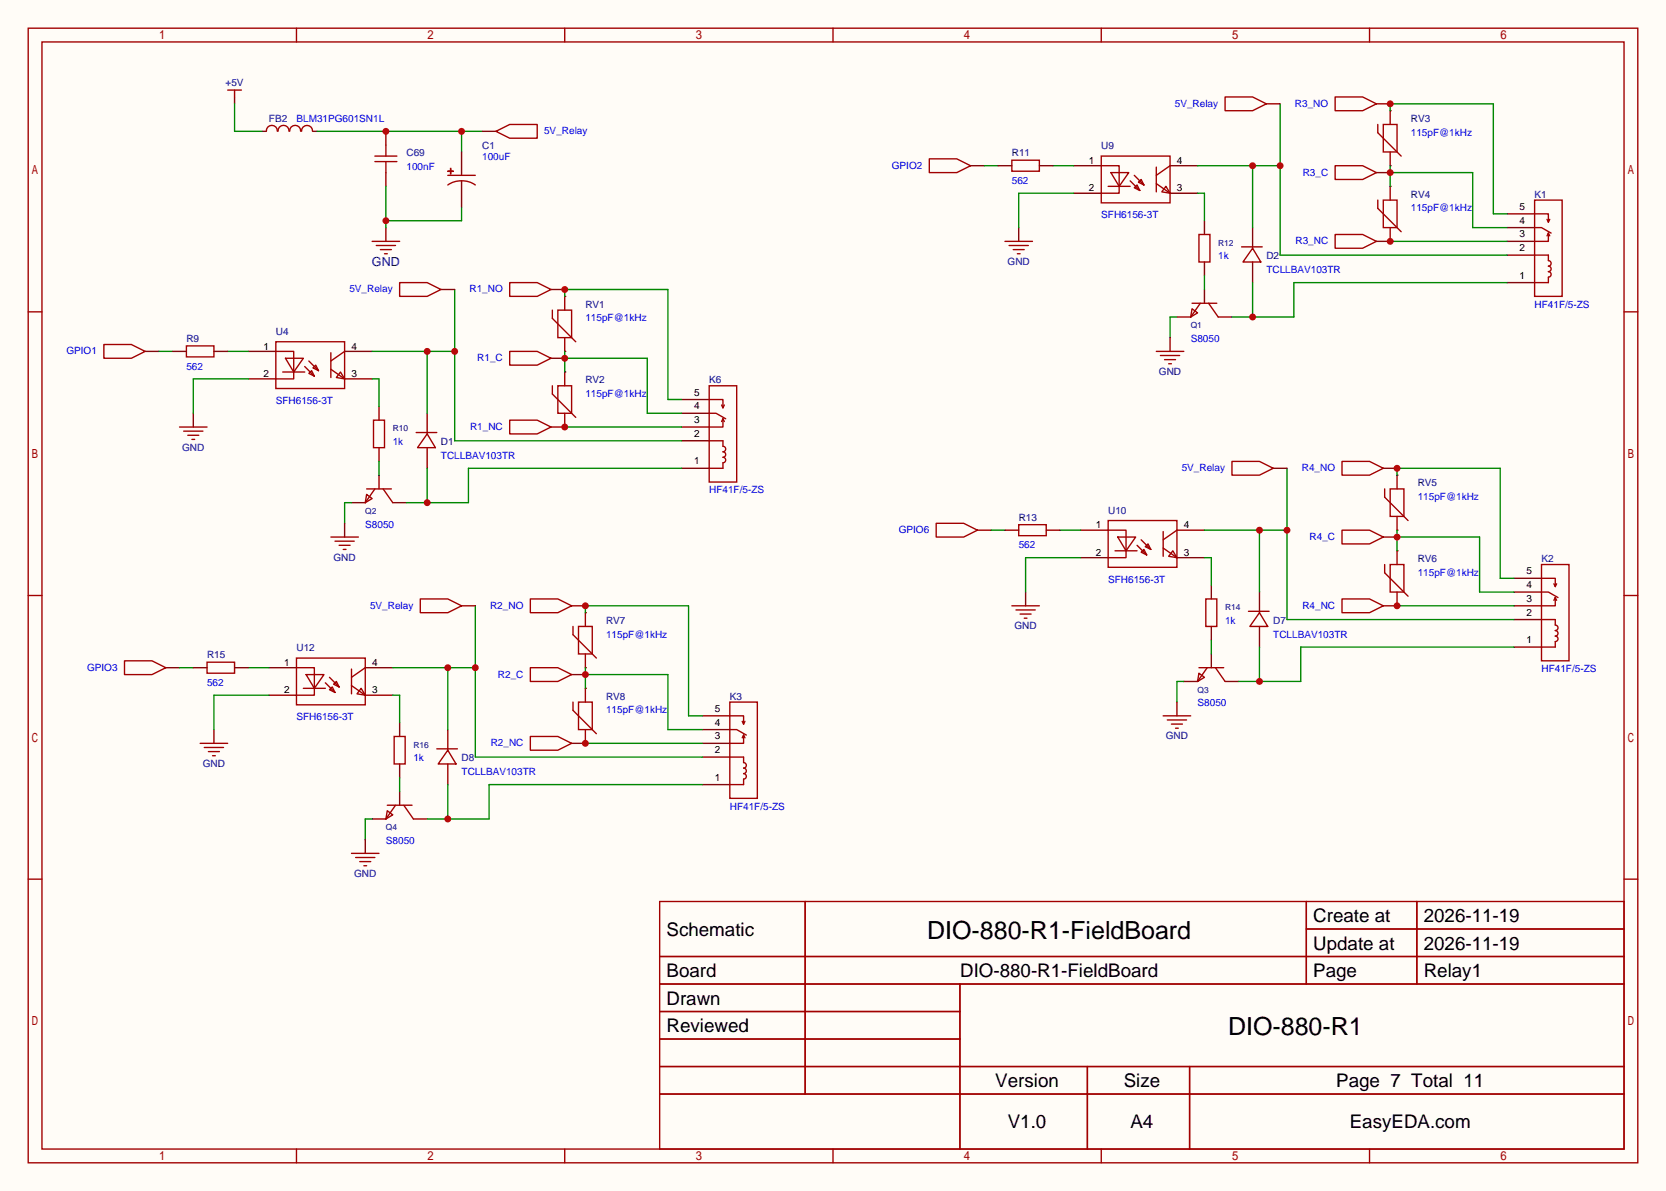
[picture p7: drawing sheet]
<svg xmlns="http://www.w3.org/2000/svg" width="308mm" height="220mm" viewBox="0 0 308 220" stroke-linecap="round" stroke-linejoin="round" font-family="sans-serif">
<path d="M0 0h307.6v220h-307.6z" fill="#fffcf7"/>
<g fill="none" stroke="#a10000" stroke-width=".25">
<path d="M5.2 5.2h297.2v209.6h-297.2zM7.7 7.7h292.1v204.5h-292.1zM42 16.6h2.6M43.3 16.6v1.3M54.7 5.2v2.5M104.3 5.2v2.5M153.8 5.2v2.5M203.3 5.2v2.5M252.9 5.2v2.5M49.2 24.2a1.01 1.01 0 0 1 1-1 1.01 1.01 0 0 1 1 1M51.3 24.2a1.01 1.01 0 0 1 1-1.1 1.01 1.01 0 0 1 1.1 1.1M53.5 24.2a1.01 1.01 0 0 1 1-1.1 1.01 1.01 0 0 1 1 1.1"/>
<path d="M55.7 24.2a1.01 1.01 0 0 1 1-1 1.01 1.01 0 0 1 1 1M69.2 29.8h4.1M69.2 28.8h4.1M71.2 26.8v2M71.2 29.8v2.1M203.3 28.8h12.7v8.7h-12.7zM203.3 30.6h3.3v5.1h-3.3M204.6 34.4h4.1M205.1 31.9h3.3l-1.8 2.5zM208.7 33.4l1.7 1.8M209.4 34.7l.5-.5 .5 1zM209.4 32.4l1.8 1.8"/>
<path d="M210.2 33.7l.5-.6 .5 1.1zM213.5 33.9l2.5 1.8M213.5 30.9v4.5M215.3 34.4l.7 1.3-1.5-.3zM216 30.6l-2.5 1.8M254.4 23v1.5l4.3 4.3M254.4 37v1.5l4.3 4.3M255.4 37h2.5v5h-2.5zM255.4 23h2.5v5.1h-2.5zM256.7 20.4v2.6M256.7 28.1v2.5M256.7 34.4v2.6"/>
<path d="M283.3 37h5.1v17.7h-5.1zM283.3 39.5h2.6v1.5M5.2 57.6h2.5M68.7 44.6h5.1M69.5 45.3h3.5M70.2 46.1h2.1M71 46.9h.5M102 57.3v1.5l4.3 4.3M103 57.3h2.5v5.1h-2.5zM104.3 54.7v2.6M220.1 57l1 .8-1.3 .7zM220.1 56h4.6"/>
<path d="M221.4 43.3h2v5.1h-2zM221.6 56l-1.8 2.5M223.1 56l1.8 2.5M229.2 45.6h3.8M231.3 45.8l1.5 2.6h-3.3zM256.7 42v2.6M283.3 42h1.3l1.8 1.1M283.3 47.1h2.6v1a.51 .51 0 0 1 .5 .5 .51 .51 0 0 1-.5 .5 .51 .51 0 0 1 .5 .6 .51 .51 0 0 1-.5 .5 .51 .51 0 0 1 .5 .5 .51 .51 0 0 1-.5 .5v1h-2.6M285.6 40.5l.3 .5M285.9 43.1v1.5h-2.6M285.9 43.1l-.3 .5M285.9 43.1l.2 .5"/>
<path d="M286.1 40.5l-.2 .5M299.8 57.6h2.6M50.9 63.1h12.7v8.7h-12.7zM50.9 64.9h3.3v5.1h-3.3M52.2 68.7h4.1M52.7 66.2h3.3l-1.8 2.5zM56.3 67.7l1.7 1.8M57 69l.5-.5 .5 1zM57 66.7l1.8 1.8M57.8 67.9l.5-.5 .5 1.1zM61.1 68.2l2.5 1.8M61.1 65.2v4.5"/>
<path d="M62.9 68.7l.7 1.3-1.5-.3zM63.6 64.9l-2.5 1.8M69 77.6h2v5.1h-2zM76.8 79.9h3.8M102 71.2v1.6l4.3 4.3M103 71.2h2.5v5.1h-2.5zM104.3 62.4v2.5M104.3 68.7v2.5M104.3 76.3v2.6M130.9 71.2h5.1v17.8h-5.1zM130.9 73.8h2.6v1.5M130.9 76.3h1.3l1.8 1"/>
<path d="M133.2 74.8l.3 .5M133.5 77.3v1.6h-2.6M133.5 77.3l-.3 .6M133.5 77.3l.2 .6M133.7 74.8l-.2 .5M67.7 91.3l1 .8-1.3 .7zM67.7 90.3h4.6M69.2 90.3l-1.8 2.5M70.7 90.3l1.8 2.5M78.9 80.1l1.5 2.6h-3.3zM130.9 81.4h2.6v1a.51 .51 0 0 1 .5 .5 .51 .51 0 0 1-.5 .5 .51 .51 0 0 1 .5 .5 .51 .51 0 0 1-.5 .6 .51 .51 0 0 1 .5 .5 .51 .51 0 0 1-.5 .5v1h-2.6M204.6 96.1h12.7v8.7h-12.7z"/>
<path d="M204.6 97.9h3.3v5.1h-3.3M206.4 99.2h3.3l-1.8 2.5zM210.7 99.7l1.8 1.8M214.8 98.2v4.5M217.3 97.9l-2.5 1.8M255.7 90.3v1.5l4.3 4.3M256.7 90.3h2.5v5.1h-2.5zM257.9 87.8v2.5M257.9 95.4v2.5M5.2 110h2.5M105.8 115.7v1.5l4.3 4.3M106.8 115.7h2.5v5.1h-2.5z"/>
<path d="M108.1 113.2v2.5M205.9 101.7h4M209.9 100.7l1.8 1.8M210.7 102l.5-.5 .5 1zM211.5 101l.5-.5 .5 1zM214.8 101.2l2.5 1.8M216.5 101.7l.8 1.3-1.5-.3zM222.6 110.6h2.1v5.1h-2.1zM230.5 112.9h3.8M232.5 113.2l1.6 2.5h-3.3zM255.7 104.3v1.5l4.3 4.3M256.7 104.3h2.5v5h-2.5z"/>
<path d="M257.9 101.7v2.6M257.9 109.3v2.6M284.6 104.3h5.1v17.7h-5.1zM284.6 106.8h2.5v1.5M284.6 109.3h1.3l1.8 1.1M284.6 114.4h2.5v1a.51 .51 0 0 1 .6 .6 .51 .51 0 0 1-.6 .5 .51 .51 0 0 1 .6 .5 .51 .51 0 0 1-.6 .5 .51 .51 0 0 1 .6 .5 .51 .51 0 0 1-.6 .5v1h-2.5M286.9 107.8l.2 .5M287.1 110.4v1.5h-2.5M287.1 110.4l-.2 .5M287.1 110.4l.3 .5M287.4 107.8l-.3 .5M299.8 110h2.6"/>
<path d="M54.7 121.5h12.7v8.7h-12.7zM54.7 123.3h3.3v5.1h-3.3M56 127.1h4.1M56.5 124.6h3.3l-1.8 2.5zM60.1 126.1l1.7 1.8M60.8 127.4l.5-.5 .5 1zM60.8 125.1l1.8 1.8M62.1 125.9l.5 1-1-.5zM64.9 126.6l2.5 1.8M64.9 123.6v4.5M66.7 127.1l.7 1.3-1.5-.3zM67.4 123.3l-2.5 1.8"/>
<path d="M72.8 136h2v5.1h-2zM80.6 138.3h3.9M82.7 138.6l1.5 2.5h-3.3zM105.8 129.7v1.5l4.3 4.3M106.8 129.7h2.5v5h-2.5zM108.1 120.8v2.5M108.1 127.1v2.6M108.1 134.7v2.6M134.7 129.7h5.1v17.7h-5.1zM134.7 132.2h2.6v1.5M134.7 134.7h1.3l1.8 1.1M134.7 139.8h2.6v1a.51 .51 0 0 1 .5 .6 .51 .51 0 0 1-.5 .5 .51 .51 0 0 1 .5 .5 .51 .51 0 0 1-.5 .5 .51 .51 0 0 1 .5 .5 .51 .51 0 0 1-.5 .5v1h-2.6"/>
<path d="M137 133.2l.3 .5M137.3 135.8v1.5h-2.6M137.3 135.8l-.3 .5M137.3 135.8l.2 .5M137.5 133.2l-.2 .5M221.4 124.3l1 .8-1.3 .8zM221.4 123.3h4.5M222.9 123.3l-1.8 2.6M224.4 123.3l1.8 2.6M71.5 149.7l1 .8-1.3 .8zM71.5 148.7h4.6M73 148.7l-1.8 2.6"/>
<path d="M74.5 148.7l1.8 2.6M5.2 162.4h2.5M121.8 166.5h178v45.7h-178zM121.8 176.7h178M148.7 166.5v35.6M241.2 166.5v15.2M241.2 171.6h58.6M261.6 166.5v15.2M299.8 162.4h2.6M121.8 181.7h178M121.8 186.8h55.4M121.8 197h178"/>
<path d="M121.8 191.9h55.4M177.2 181.7v30.5M200.8 197v15.2M219.6 197v15.2M54.7 212.2v2.6M104.3 212.2v2.6M121.8 202.1h178M153.8 212.2v2.6M203.3 212.2v2.6M252.9 212.2v2.6"/>
</g>
<g fill="none" stroke="#870000" stroke-width=".25">
<path d="M43.3 17.9v1.3M48.4 24.3h.7M57.8 24.3h.7M71.2 24.3v2.5M71.2 31.9v2.5M198.2 30.6h5.1M198.2 35.7h5.1M216 30.6h5.1M216 35.7h5.1M256.7 34.4h.1M256.7 20.4h.1M256.7 30.6h.1"/>
<path d="M278.3 39.5h5M71.2 42v2.6M104.3 54.7h.1M217.3 58.5h2.5M222.4 40.8v2.5M222.4 48.4v2.5M222.4 53.5v2.5M224.9 58.5h2.6M231.3 42v3.8M231.3 48.4v3.8M256.7 44.6h.1M278.3 42h5"/>
<path d="M278.3 44.6h5M278.3 47.1h5M278.3 52.2h5M45.8 64.9h5.1M45.8 70h5.1M63.6 64.9h5.1M63.6 70h5.1M70 75.1v2.5M78.9 76.3v3.8M104.3 68.7h.1M104.3 78.9h.1M104.3 64.9h.1"/>
<path d="M125.9 73.8h5M125.9 76.3h5M125.9 78.9h5M64.9 92.8h2.5M70 82.7v2.5M70 87.8v2.5M72.5 92.8h2.6M78.9 82.7v3.8M125.9 81.4h5M125.9 86.5h5M199.5 97.9h5.1M217.3 97.9h5.1"/>
<path d="M257.9 87.8h.1M257.9 97.9h.1M108.1 113.2h.1M199.5 103h5.1M217.3 103h5.1M223.6 108.1v2.5M223.6 115.7v2.5M232.5 109.3v3.9M232.5 115.7v3.8M257.9 101.7h.1M257.9 111.9h.1M279.5 106.8h5.1"/>
<path d="M279.5 109.3h5.1M279.5 111.9h5.1M279.5 114.4h5.1M279.5 119.5h5.1M49.7 123.3h5M49.7 128.4h5M67.4 123.3h5.1M67.4 128.4h5.1M73.8 133.5v2.5M82.7 134.7v3.9M108.1 123.3h.1M108.1 127.1h.1"/>
<path d="M108.1 137.3h.1M129.7 132.2h5M129.7 134.7h5M129.7 137.3h5M129.7 139.8h5M218.6 125.9h2.5M223.6 120.8v2.5M226.2 125.9h2.5M68.7 151.3h2.5M73.8 141.1v2.5M73.8 146.2v2.5M76.3 151.3h2.6"/>
<path d="M82.7 141.1v3.8M129.7 144.9h5"/>
</g>
<path d="M222.4 97.9h15.2M232.5 97.9v11.4M237.6 86.5v27.9h41.9" fill="none" stroke="#008700" stroke-width=".25"/>
<g fill="#c00">
<circle cx="232.5" cy="97.9" r=".63"/>
<circle cx="237.6" cy="97.9" r=".63"/>
</g>
<path d="M236.3 19.2v27.9h42M221.1 30.6h15.2M231.3 30.6v11.4" fill="none" stroke="#008700" stroke-width=".25"/>
<g fill="#c00">
<circle cx="231.3" cy="30.6" r=".63"/>
<circle cx="236.3" cy="30.6" r=".63"/>
</g>
<path d="M87.8 111.9v27.9h41.9M72.5 123.3h15.3M82.7 123.3v11.4" fill="none" stroke="#008700" stroke-width=".25"/>
<g fill="#c00">
<circle cx="82.7" cy="123.3" r=".63"/>
<circle cx="87.8" cy="123.3" r=".63"/>
</g>
<path d="M83.9 53.5v27.9h42M68.7 64.9h15.2M78.9 64.9v11.4" fill="none" stroke="#008700" stroke-width=".25"/>
<g fill="#c00">
<circle cx="83.9" cy="64.9" r=".63"/>
<circle cx="78.9" cy="64.9" r=".63"/>
</g>
<path d="M82.7 144.9v6.4M129.7 144.9h-39.4v6.4h-11.4" fill="none" stroke="#008700" stroke-width=".25"/>
<circle cx="82.7" cy="151.3" r=".63" fill="#c00"/>
<path d="M231.3 52.2v6.3M278.3 52.2h-39.4v6.3h-11.4" fill="none" stroke="#008700" stroke-width=".25"/>
<circle cx="231.3" cy="58.5" r=".63" fill="#c00"/>
<path d="M232.5 119.5v6.4M279.5 119.5h-39.3v6.4h-11.5" fill="none" stroke="#008700" stroke-width=".25"/>
<circle cx="232.5" cy="125.9" r=".63" fill="#c00"/>
<path d="M78.9 86.5v6.3M125.9 86.5h-39.4v6.3h-11.4" fill="none" stroke="#008700" stroke-width=".25"/>
<circle cx="78.9" cy="92.8" r=".63" fill="#c00"/>
<g fill="none" stroke="#008700" stroke-width=".25">
<path d="M43.3 19.2v5.1h5.1M58.5 24.3h30.5M85.2 24.3v3.8M194.4 30.6h3.8M221.1 35.7h1.3v5.1M217.3 58.5h-1.3v3.9M222.4 50.9v2.6M42 64.9h3.8M68.7 70h1.3v5.1M64.9 92.8h-1.3v3.8M70 85.2v2.6M195.7 97.9h3.8"/>
<path d="M222.4 103h1.2v5.1M223.6 118.2v2.6M45.8 123.3h3.9M72.5 128.4h1.3v5.1M218.6 125.9h-1.3v3.8M68.7 151.3h-1.3v3.8M73.8 143.6v2.6"/>
</g>
<path d="M216 62.4v2.5M63.6 96.6v2.6M217.3 129.7v2.5M67.4 155.1v2.5" fill="none" stroke="#870000" stroke-width=".25"/>
<g fill="none" stroke="#a10000" stroke-width=".25">
<path d="M213.5 64.9h5.1M214.2 65.7h3.6M215 66.4h2M215.8 67.2h.5M61.1 99.2h5.1M61.8 99.9h3.6M62.6 100.7h2M63.4 101.5h.5M214.8 132.2h5M215.5 133h3.6M216.3 133.7h2M217 134.5h.6"/>
<path d="M64.9 157.6h5.1M65.7 158.4h3.5M66.4 159.1h2.1M67.2 159.9h.5"/>
</g>
<g fill="#c00">
<circle cx="71.2" cy="24.3" r=".63"/>
<circle cx="85.2" cy="24.3" r=".63"/>
</g>
<path d="M71.2 34.4v7.6M85.2 38.2v2.6h-14" fill="none" stroke="#008700" stroke-width=".25"/>
<circle cx="71.2" cy="40.8" r=".63" fill="#c00"/>
<path d="M233.8 19.2h2.5M89 24.3h2.6M81.4 53.5h2.5M235.1 86.5h2.5M85.2 111.9h2.6M105.5 111.9h2.6" fill="none" stroke="#870000" stroke-width=".25"/>
<path d="M226.2 17.9h5.1l2.5 1.3-2.5 1.2h-5.1zM91.6 24.3l2.5-1.3h5.1v2.5h-5.1zM73.8 52.2h5.1l2.5 1.3-2.5 1.2h-5.1zM227.5 85.2h5l2.6 1.3-2.6 1.3h-5zM77.6 110.6h5.1l2.5 1.3-2.5 1.3h-5.1z" fill="none" stroke="#a10000" stroke-width=".25"/>
<g fill="none" stroke="#008700" stroke-width=".25">
<path d="M256.7 20.4v-1.2h19v20.3h2.6M256.7 30.6v3.8M256.7 31.9h15.2v10.1h6.4M104.3 54.7v-1.2h19v20.3h2.6M256.7 44.6h21.6M104.3 64.9v3.8M104.3 66.2h15.2v10.1h6.4M104.3 78.9h21.6M257.9 87.8v-1.3h19.1v20.3h2.5M257.9 97.9v3.8M257.9 99.2h15.3v10.1h6.3M108.1 113.2v-1.3h19v20.3h2.6"/>
<path d="M257.9 111.9h21.6M108.1 123.3v3.8M108.1 124.6h15.2v10.1h6.4M108.1 137.3h21.6"/>
</g>
<circle cx="108.1" cy="111.9" r=".63" fill="#c00"/>
<path d="M97.9 110.6h5.1l2.5 1.3-2.5 1.3h-5.1z" fill="none" stroke="#a10000" stroke-width=".25"/>
<path d="M255.4 86.5h2.5" fill="none" stroke="#870000" stroke-width=".25"/>
<circle cx="257.9" cy="86.5" r=".63" fill="#c00"/>
<path d="M247.8 85.2h5.1l2.5 1.3-2.5 1.3h-5.1z" fill="none" stroke="#a10000" stroke-width=".25"/>
<path d="M254.1 19.2h2.6" fill="none" stroke="#870000" stroke-width=".25"/>
<circle cx="256.7" cy="19.2" r=".63" fill="#c00"/>
<path d="M246.5 17.9h5.1l2.5 1.3-2.5 1.2h-5.1z" fill="none" stroke="#a10000" stroke-width=".25"/>
<path d="M101.7 53.5h2.6" fill="none" stroke="#870000" stroke-width=".25"/>
<circle cx="104.3" cy="53.5" r=".63" fill="#c00"/>
<path d="M94.1 52.2h5.1l2.5 1.3-2.5 1.2h-5.1z" fill="none" stroke="#a10000" stroke-width=".25"/>
<path d="M105.5 124.6h2.6" fill="none" stroke="#870000" stroke-width=".25"/>
<circle cx="108.1" cy="124.6" r=".63" fill="#c00"/>
<path d="M97.9 123.3h5.1l2.5 1.3-2.5 1.3h-5.1z" fill="none" stroke="#a10000" stroke-width=".25"/>
<path d="M255.4 99.2h2.5" fill="none" stroke="#870000" stroke-width=".25"/>
<circle cx="257.9" cy="99.2" r=".63" fill="#c00"/>
<path d="M247.8 97.9h5.1l2.5 1.3-2.5 1.3h-5.1z" fill="none" stroke="#a10000" stroke-width=".25"/>
<path d="M254.1 31.9h2.6" fill="none" stroke="#870000" stroke-width=".25"/>
<circle cx="256.7" cy="31.9" r=".63" fill="#c00"/>
<path d="M246.5 30.6h5.1l2.5 1.3-2.5 1.2h-5.1z" fill="none" stroke="#a10000" stroke-width=".25"/>
<path d="M101.7 66.2h2.6" fill="none" stroke="#870000" stroke-width=".25"/>
<circle cx="104.3" cy="66.2" r=".63" fill="#c00"/>
<path d="M94.1 64.9h5.1l2.5 1.3-2.5 1.2h-5.1z" fill="none" stroke="#a10000" stroke-width=".25"/>
<path d="M105.5 137.3h2.6" fill="none" stroke="#870000" stroke-width=".25"/>
<circle cx="108.1" cy="137.3" r=".63" fill="#c00"/>
<path d="M97.9 136h5.1l2.5 1.3-2.5 1.3h-5.1z" fill="none" stroke="#a10000" stroke-width=".25"/>
<path d="M255.4 111.9h2.5" fill="none" stroke="#870000" stroke-width=".25"/>
<circle cx="257.9" cy="111.9" r=".63" fill="#c00"/>
<path d="M247.8 110.6h5.1l2.5 1.3-2.5 1.3h-5.1z" fill="none" stroke="#a10000" stroke-width=".25"/>
<path d="M254.1 44.6h2.6" fill="none" stroke="#870000" stroke-width=".25"/>
<circle cx="256.7" cy="44.6" r=".63" fill="#c00"/>
<path d="M246.5 43.3h5.1l2.5 1.3-2.5 1.2h-5.1z" fill="none" stroke="#a10000" stroke-width=".25"/>
<path d="M101.7 78.9h2.6" fill="none" stroke="#870000" stroke-width=".25"/>
<circle cx="104.3" cy="78.9" r=".63" fill="#c00"/>
<g fill="none" stroke="#a10000" stroke-width=".25">
<path d="M82.7 31.6h1zM82.7 34.2a4.6 4.6 0 0 1 5.1 0M82.7 32.4h5.1M83.2 31.1v1zM171.6 29.3h5.1l2.5 1.3-2.5 1.3h-5.1zM186.8 29.6h5.1v2h-5.1zM185.5 44.6h5.1M186.3 45.3h3.6M187.1 46.1h2M187.8 46.9h.5M19.2 63.6h5.1l2.5 1.3-2.5 1.3h-5.1zM33.1 78.9h5.1"/>
<path d="M33.9 79.6h3.6M34.4 63.9h5.1v2h-5.1zM94.1 77.6h5.1l2.5 1.3-2.5 1.2h-5.1zM34.7 80.4h2M35.4 81.2h.5M172.8 96.6h5.1l2.6 1.3-2.6 1.3h-5.1zM188.1 96.9h5.1v2h-5.1zM186.8 111.9h5.1M187.6 112.6h3.5M188.3 113.4h2.1M189.1 114.2h.5M23 122h5.1l2.5 1.3-2.5 1.3h-5.1z"/>
<path d="M37 137.3h5M37.7 138h3.6M38.2 122.3h5.1v2h-5.1zM38.5 138.8h2M39.2 139.6h.6"/>
</g>
<g fill="none" stroke="#870000" stroke-width=".25">
<path d="M85.2 28.1v4.3M85.2 33.4v4.8M179.2 30.6h2.5M184.3 30.6h2.5M191.9 30.6h2.5M188.1 42v2.6M26.8 64.9h2.5M31.9 64.9h2.5M35.7 76.3v2.6M39.5 64.9h2.5M180.5 97.9h2.5M185.5 97.9h2.6"/>
<path d="M193.2 97.9h2.5M189.4 109.3v2.6M30.6 123.3h2.5M35.7 123.3h2.5M39.5 134.7v2.6M43.3 123.3h2.5"/>
</g>
<path d="M181.7 30.6h2.6M198.2 35.7h-10.1v6.3M29.3 64.9h2.6M45.8 70h-10.1v6.3M183 97.9h2.5M199.5 103h-10.1v6.3M33.1 123.3h2.6M49.7 128.4h-10.2v6.3" fill="none" stroke="#008700" stroke-width=".25"/>
<g font-size="4.6">
<text x="171.2" y="173.4">DIO-880-R1-FieldBoard</text>
<text x="226.7" y="191.2">DIO-880-R1</text>
</g>
<g font-size="3.5">
<text x="123.1" y="172.8">Schematic</text>
<text x="242.5" y="170.3">Create at</text>
<text x="262.9" y="170.3">2026-11-19</text>
<text x="242.5" y="175.4">Update at</text>
<text x="262.9" y="175.4">2026-11-19</text>
<text x="123.1" y="180.5">Board</text>
<text x="123.1" y="185.5">Drawn</text>
<text x="177.3" y="180.5">DIO-880-R1-FieldBoard</text>
<text x="242.5" y="180.5">Page</text>
<text x="262.9" y="180.5">Relay1</text>
<text x="123.1" y="190.6">Reviewed</text>
<text x="183.8" y="200.8">Version</text>
<text x="207.5" y="200.8">Size</text>
<text x="246.7" y="200.8">Page 7 Total 11</text>
<text x="186.1" y="208.4">V1.0</text>
<text x="208.7" y="208.4">A4</text>
<text x="249.2" y="208.4">EasyEDA.com</text>
</g>
<text font-size="2.3" fill="#000080" x="68.7" y="49.2">GND</text>
<g font-size="1.8" fill="#000080">
<text x="41.6" y="15.9">+5V</text>
<text x="49.7" y="22.5">FB2</text>
<text x="260.5" y="22.5">RV3</text>
<text x="75.1" y="28.9">C69</text>
<text x="89" y="27.6">C1</text>
<text x="186.8" y="28.9">R11</text>
<text x="203.3" y="27.6">U9</text>
<text x="260.5" y="36.5">RV4</text>
<text x="283.3" y="36.5">K1</text>
<text x="233.8" y="47.9">D2</text>
<text x="186" y="48.9">GND</text>
<text x="108.1" y="56.8">RV1</text>
<text x="34.4" y="63.2">R9</text>
<text x="50.9" y="61.9">U4</text>
<text x="108.1" y="70.8">RV2</text>
<text x="130.9" y="70.8">K6</text>
<text x="214" y="69.3">GND</text>
<text x="33.6" y="83.2">GND</text>
<text x="81.4" y="82.2">D1</text>
<text x="261.7" y="89.8">RV5</text>
<text x="204.6" y="94.9">U10</text>
<text x="188.1" y="96.2">R13</text>
<text x="61.6" y="103.6">GND</text>
<text x="261.7" y="103.8">RV6</text>
<text x="284.6" y="103.8">K2</text>
<text x="111.9" y="115.2">RV7</text>
<text x="187.3" y="116.3">GND</text>
<text x="235.1" y="115.2">D7</text>
<text x="38.2" y="121.6">R15</text>
<text x="54.7" y="120.3">U12</text>
<text x="111.9" y="129.2">RV8</text>
<text x="134.7" y="129.2">K3</text>
<text x="215.2" y="136.6">GND</text>
<text x="37.4" y="141.7">GND</text>
<text x="85.2" y="140.6">D8</text>
<text x="65.4" y="162">GND</text>
</g>
<g font-size="1.8" fill="#00f">
<text x="54.7" y="22.5">BLM31PG601SN1L</text>
<text x="216.9" y="19.7">5V_Relay</text>
<text x="239.1" y="19.7">R3_NO</text>
<text x="89" y="29.6">100uF</text>
<text x="100.5" y="24.8">5V_Relay</text>
<text x="260.5" y="25.1">115pF@1kHz</text>
<text x="75.1" y="31.4">100nF</text>
<text x="164.7" y="31.2">GPIO2</text>
<text x="186.8" y="34">562</text>
<text x="240.5" y="32.4">R3_C</text>
<text x="203.3" y="40.3">SFH6156-3T</text>
<text x="260.5" y="39">115pF@1kHz</text>
<text x="224.9" y="47.9">1k</text>
<text x="239.2" y="45.1">R3_NC</text>
<text x="233.8" y="50.5">TCLLBAV103TR</text>
<text x="64.5" y="54">5V_Relay</text>
<text x="86.7" y="54">R1_NO</text>
<text x="108.1" y="59.4">115pF@1kHz</text>
<text x="283.3" y="56.8">HF41F/5-ZS</text>
<text x="12.3" y="65.5">GPIO1</text>
<text x="219.8" y="63.2">S8050</text>
<text x="34.4" y="68.2">562</text>
<text x="88.1" y="66.7">R1_C</text>
<text x="50.9" y="74.6">SFH6156-3T</text>
<text x="108.1" y="73.3">115pF@1kHz</text>
<text x="72.5" y="82.2">1k</text>
<text x="86.8" y="79.4">R1_NC</text>
<text x="81.4" y="84.8">TCLLBAV103TR</text>
<text x="218.2" y="87">5V_Relay</text>
<text x="240.3" y="87">R4_NO</text>
<text x="130.9" y="91.1">HF41F/5-ZS</text>
<text x="261.7" y="92.4">115pF@1kHz</text>
<text x="67.4" y="97.5">S8050</text>
<text x="165.9" y="98.5">GPIO6</text>
<text x="188.1" y="101.3">562</text>
<text x="241.8" y="99.7">R4_C</text>
<text x="204.6" y="107.6">SFH6156-3T</text>
<text x="261.7" y="106.3">115pF@1kHz</text>
<text x="68.3" y="112.4">5V_Relay</text>
<text x="90.5" y="112.4">R2_NO</text>
<text x="240.5" y="112.4">R4_NC</text>
<text x="111.9" y="117.8">115pF@1kHz</text>
<text x="226.2" y="115.2">1k</text>
<text x="235.1" y="117.8">TCLLBAV103TR</text>
<text x="16.1" y="123.9">GPIO3</text>
<text x="91.9" y="125.1">R2_C</text>
<text x="284.6" y="124.1">HF41F/5-ZS</text>
<text x="38.2" y="126.7">562</text>
<text x="111.9" y="131.7">115pF@1kHz</text>
<text x="221.1" y="130.5">S8050</text>
<text x="54.7" y="133">SFH6156-3T</text>
<text x="90.6" y="137.8">R2_NC</text>
<text x="76.3" y="140.6">1k</text>
<text x="85.2" y="143.2">TCLLBAV103TR</text>
<text x="134.7" y="149.5">HF41F/5-ZS</text>
<text x="71.2" y="155.9">S8050</text>
</g>
<g font-size="1.8">
<text x="201" y="30.3">1</text>
<text x="201" y="35.4">2</text>
<text x="217.3" y="35.4">3</text>
<text x="217.3" y="30.3">4</text>
<text x="280.6" y="38.8">5</text>
<text x="280.6" y="41.3">4</text>
<text x="280.6" y="43.9">3</text>
<text x="280.6" y="46.4">2</text>
<text x="280.6" y="51.5">1</text>
<text x="48.6" y="64.6">1</text>
<text x="64.9" y="64.6">4</text>
<text x="48.6" y="69.6">2</text>
<text x="64.9" y="69.6">3</text>
<text x="128.2" y="73.1">5</text>
<text x="128.2" y="75.6">4</text>
<text x="128.2" y="78.2">3</text>
<text x="128.2" y="80.7">2</text>
<text x="128.2" y="85.8">1</text>
<text x="202.3" y="97.6">1</text>
<text x="218.6" y="97.6">4</text>
<text x="202.3" y="102.7">2</text>
<text x="218.6" y="102.7">3</text>
<text x="281.8" y="106.1">5</text>
<text x="281.8" y="108.6">4</text>
<text x="281.8" y="111.2">3</text>
<text x="281.8" y="113.7">2</text>
<text x="281.8" y="118.8">1</text>
<text x="52.4" y="123">1</text>
<text x="68.7" y="123">4</text>
<text x="52.4" y="128.1">2</text>
<text x="68.7" y="128.1">3</text>
<text x="132" y="131.5">5</text>
<text x="132" y="134">4</text>
<text x="132" y="136.6">3</text>
<text x="132" y="139.1">2</text>
<text x="132" y="144.2">1</text>
</g>
<g font-size="1.6" fill="#000080">
<text x="224.9" y="45.4">R12</text>
<text x="219.8" y="60.6">Q1</text>
<text x="72.5" y="79.7">R10</text>
<text x="67.4" y="94.9">Q2</text>
<text x="226.2" y="112.7">R14</text>
<text x="221.1" y="127.9">Q3</text>
<text x="76.3" y="138.1">R16</text>
<text x="71.2" y="153.3">Q4</text>
</g>
</svg>
